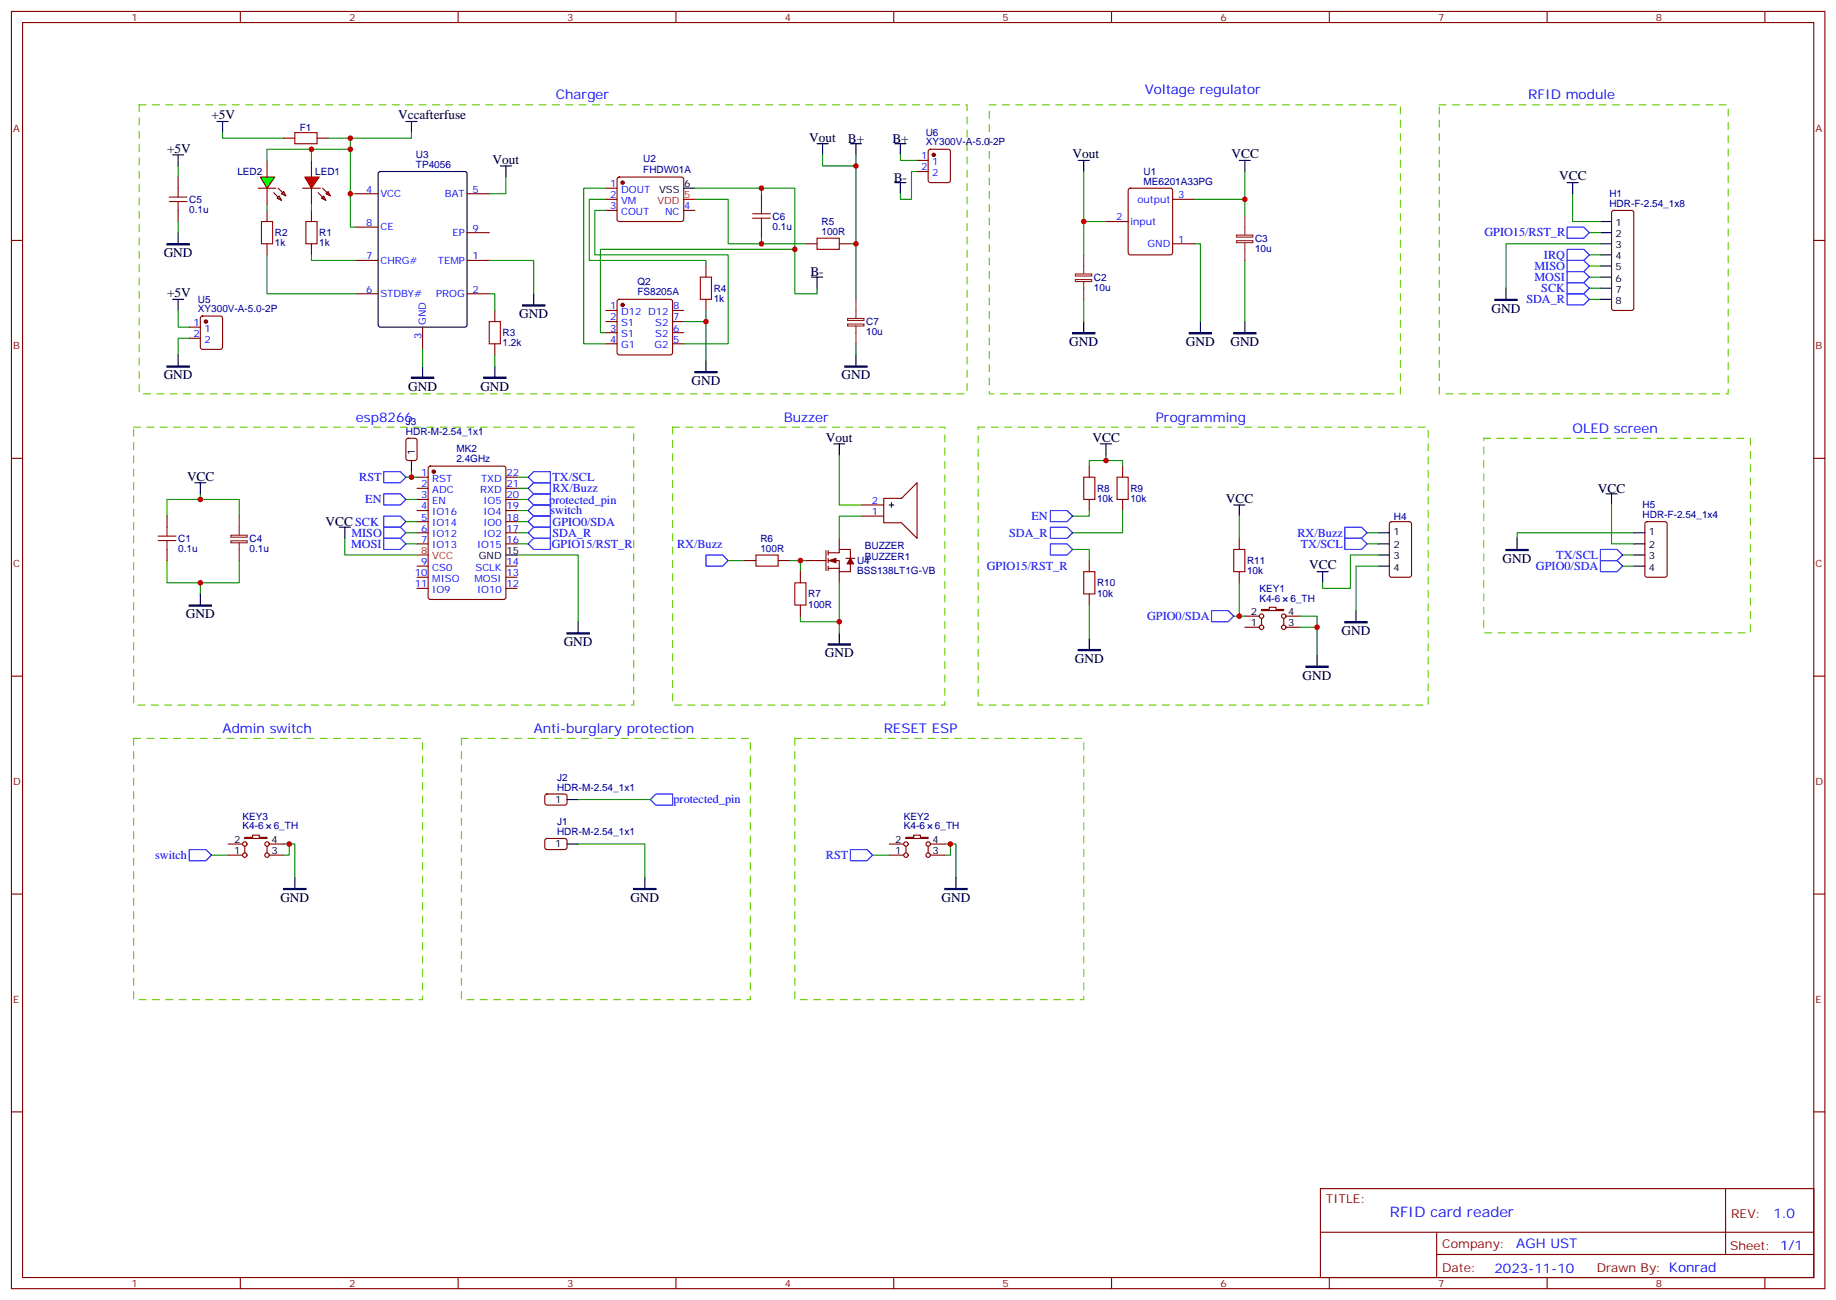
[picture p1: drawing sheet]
<svg xmlns="http://www.w3.org/2000/svg" width="583mm" height="413mm" viewBox="0 0 583 413" stroke-linecap="round" stroke-linejoin="round" font-family="sans-serif">
<g fill="none" stroke="#870000" stroke-width=".35">
<path d="M3.6 3.6h575.8v405.4h-575.8zM7.2 7.2h568.6v398.2h-568.6zM76.3 3.6v3.6M145.5 3.6v3.6M214.6 3.6v3.6M283.7 3.6v3.6M352.9 3.6v3.6M422 3.6v3.6M491.2 3.6v3.6M560.3 3.6v3.6M192.4 59.7h3.5M196.1 56.4l.5-.2 20 .1 .5 .6-.1 13-.6 .4-20.1-.1-.4-.6v-12.7z"/>
<path d="M358.4 59.9l.5-.2h12.7l.6 .5 .1 20-.5 .6-12.9 .1-.7-.5v-20zM3.6 76.3h3.6M113 61.5h7.1M113 72.1h7.1M148.3 61.5h7M148.3 73.8h7M192.4 63.3h3.5M192.4 66.8h3.5M217.1 66.8h3.5M351.1 70.3h7.1M372.3 77.4h7M372.3 63.3h7"/>
<path d="M511.9 67l.4-.2h5.7l.5 .2 .2 .5v30.3l-.2 .5-.5 .2h-5.7l-.5-.2-.2-.5v-30.3zM575.8 76.3h3.6M113 82.7h7.1M113 93.2h7.1M148.3 82.7h7M148.3 93.2h7M192.4 98.5h3.5M196.1 95.2l.5-.2h16.2l.5 .2 .2 .5v16.2l-.2 .5-.5 .2h-16.2l-.5-.2-.2-.5v-16.2zM213.5 98.5h3.6M134.2 103.8v7.1M192.4 102.1h3.5M192.4 105.6h3.5"/>
<path d="M192.4 109.1h3.5M213.5 102.1h3.6M213.5 105.6h3.6M213.5 109.1h3.6M3.6 145.5h3.6M575.8 145.5h3.6M53 163.8v3.5M53 174.4v3.5M3.6 214.6h3.6M575.8 214.6h3.6M3.6 283.7h3.6M575.8 283.7h3.6"/>
<path d="M3.6 352.9h3.6M575.8 352.9h3.6M419.2 377.2h156.6v28.2h-156.6zM547.8 377.2v20.9M419.2 391.1h156.5M456.1 398.1h119.6M456.1 391.1v14.1M76.3 405.4v3.6M145.5 405.4v3.6M214.6 405.4v3.6M283.7 405.4v3.6M352.9 405.4v3.6"/>
<path d="M422 405.4v3.6M491.2 405.4v3.6M560.3 405.4v3.6"/>
</g>
<g fill="none" stroke="#008700" stroke-width=".35">
<path d="M344.1 54.4v15.9M395.2 54.4v8.9M351.1 70.3h-7v10.6M379.3 77.4h1.8v24.7M379.3 63.3h15.9v5.2M499.3 61.5v8.8h8.8M504.6 73.8h3.5M508.1 77.4h-30v14.1M344.1 95v7.1M395.2 82.7v19.4M504.6 95h3.5M504.6 91.5h3.5"/>
<path d="M504.6 87.9h3.5M504.6 84.4h3.5M504.6 80.9h3.5M63.6 158.5h12.4v5.3M63.6 156.7v1.8h-10.6v5.3M53 177.9v7.1h10.6v3.5M76 177.9v7.1h-12.4M109.5 170.9v5.2h22.9M164.1 176.1h19.5v21.2"/>
</g>
<path d="M497.5 79.1h5.3l1.8 1.8-1.8 1.8h-5.3zM497.5 72.1h5.3l1.8 1.7-1.8 1.8h-5.3zM497.5 93.2h5.3l1.8 1.8-1.8 1.8h-5.3zM497.5 89.7h5.3l1.8 1.8-1.8 1.7h-5.3zM497.5 86.2h5.3l1.8 1.7-1.8 1.8h-5.3zM497.5 82.7h5.3l1.8 1.7-1.8 1.8h-5.3z" fill="none" stroke="#00f" stroke-width=".35"/>
<g fill="none" stroke="#000" stroke-width=".35">
<path d="M120.3 54.6l.5-.2h26.8l.6 .5 .1 48.2-.5 .7h-27l-.7-.4v-48.3zM217.1 59.7h3.5M342.3 50.9h3.5M344.1 50.9v3.5M393.5 50.9h3.5M395.2 50.9v3.5M497.5 58h3.6M499.3 58v3.5M508.1 70.3h3.5M508.1 73.8h3.5M508.1 77.4h3.5M478.1 91.5v3.5"/>
<path d="M508.1 80.9h3.5M508.1 84.4h3.5M508.1 87.9h3.5M508.1 91.5h3.5M508.1 95h3.5M344.1 102.1v3.5M381.1 102.1v3.5M395.2 102.1v3.5M61.8 153.2h3.6M63.6 153.2v3.5M107.7 167.3h3.5M109.5 167.3v3.6"/>
<path d="M63.6 188.5v3.5M183.6 197.3v3.5"/>
</g>
<path d="M474.6 95h7v.4h-7zM340.5 105.6h7.1v.3h-7.1zM377.6 105.6h7v.3h-7zM391.7 105.6h7v.3h-7zM60.1 192h7v.4h-7zM180 200.8h7.1v.4h-7.1z" fill="#000" stroke="#000" stroke-width=".35"/>
<path d="M50.2 171.6h5.6M50.2 170.1h5.6M53 167.3v2.8M53 171.6v2.8" fill="none" stroke="#a10000" stroke-width=".35"/>
<path d="M44.2 33.3h262.8v91.7h-262.8zM314.1 33.3h130.5v91.7h-130.5zM457 33.3h91.7v91.7h-91.7zM42.4 135.6h158.8v88.2h-158.8zM213.5 135.6h86.5v88.2h-86.5z" fill="none" stroke="#6c0" stroke-width=".35" stroke-dasharray="2.1 2.1"/>
<g fill="#870000" stroke="#870000" stroke-width=".35">
<circle cx="197.7" cy="58" r=".53"/>
<circle cx="197.7" cy="96.8" r=".53"/>
</g>
<path d="M217.1 63.3h3.5" fill="none" stroke="#f00" stroke-width=".35"/>
<g fill="#f00" stroke="#870000" stroke-width=".35">
<path d="M96.8 56.2h4.6l-2.5 3.5z"/>
<path d="M96.1 59.7h5.6z"/>
</g>
<g fill="#870000" stroke="#870000" stroke-width=".35">
<path d="M102.4 59.7l1.4 1.4z"/>
<path d="M101 61.1l1.4 1.4z"/>
</g>
<g fill="#f00" stroke="#870000" stroke-width=".35">
<path d="M104.2 60.8l.7 1.4-1.4-.7z"/>
<path d="M102.8 62.2l.7 1.4-1.4-.7z"/>
</g>
<path d="M98.9 50.9v5.3M98.9 59.7v5.3" fill="none" stroke="#870000" stroke-width=".35"/>
<path d="M82.7 56.2h4.5l-2.4 3.5z" fill="#0f0" stroke="#870000" stroke-width=".35"/>
<path d="M82 59.7h5.6z" fill="#f00" stroke="#870000" stroke-width=".35"/>
<g fill="#870000" stroke="#870000" stroke-width=".35">
<path d="M88.3 59.7l1.4 1.4z"/>
<path d="M86.9 61.1l1.4 1.4z"/>
</g>
<g fill="#0f0" stroke="#870000" stroke-width=".35">
<path d="M90.1 60.8l.7 1.4-1.4-.7z"/>
<path d="M88.7 62.2l.7 1.4-1.5-.7z"/>
</g>
<g fill="none" stroke="#870000" stroke-width=".35">
<path d="M56.6 56.2v3.5M84.8 50.9v5.3M84.8 59.7v5.3M90.1 43.9h3.5M100.6 43.9h3.6M291.1 50.9h3.6M291.1 54.4h3.6M294.9 47.6l.5-.2h5.6l.7 .4v9.5l-.4 .6-5.9 .1-.7-.5v-9.4zM56.6 66.8v3.5M84.8 66.8v3.5M84.8 77.4v3.5M98.9 66.8v3.5"/>
<path d="M98.9 77.4v3.5M241.8 61.5v3.5M241.8 72.1v3.5M255.9 77.4h3.5M266.5 77.4h3.5M157.1 98.5v3.6M224.1 84.4v3.5M224.1 95v3.5M60.1 103.8h3.5M60.1 107.4h3.5M63.8 100.5l.5-.2h5.7l.6 .4 .1 9.5-.5 .6-5.9 .1-.6-.5-.1-9.4zM157.1 109.1v3.5"/>
<path d="M129.1 139.3l.5-.2h2.1l.6 .4 .1 6-.5 .6-2.3 .1-.7-.5v-5.9zM132.4 151.4h3.5M132.4 155h3.5M132.4 158.5h3.5M136.2 148.1l.4-.2h23.3l.7 .5v41.1l-.4 .7-23.6 .1-.6-.5-.1-41.2zM160.6 151.4h3.5M160.6 155h3.5M160.6 158.5h3.5M280.6 158.2h5.6l4.9-5v17.7l-4.9-5h-5.6zM345.8 147.9v3.5M345.8 158.5v3.5M356.4 147.9v3.5"/>
<path d="M356.4 158.5v3.5M132.4 162h3.5M132.4 165.6h3.5M132.4 169.1h3.5M132.4 172.6h3.5M132.4 179.7h3.5M160.6 162h3.5M160.6 165.6h3.5M160.6 169.1h3.5M160.6 172.6h3.5M160.6 179.7h3.5M236.5 177.9h3.5"/>
<path d="M247.1 177.9h3.5M255.9 177.9h6.3M262.2 174.7v6.4M262.9 175.4h3.6v-1h3.5v2.8M262.9 177.9h3.6v3.5h3.5v-2.4M262.9 174.7v1.4M262.9 177.2v1.4M262.9 179.7v1.4M266.5 170.9v3.5M268.6 177.2h2.8M273.5 163.8h7.1M273.5 160.3h7.1"/>
<path d="M345.8 177.9v3.5M393.5 170.9v3.5M441.3 165.8l.5-.2h5.6l.7 .4v16.5l-.4 .6-5.9 .1-.7-.5v-16.4zM522.5 165.8l.4-.2h5.7l.6 .4 .1 16.5-.5 .6-5.9 .1-.6-.5-.1-16.4zM132.4 183.2h3.5M132.4 186.7h3.5M160.6 183.2h3.5M160.6 186.7h3.5M254.1 181.4v3.6M254.1 192v3.5M262.9 180.4h3.6M266.5 181.4v3.6"/>
<path d="M345.8 188.5v3.5M393.5 181.4v3.6M395.2 199.1h4.6M395.2 195.5h4.6M400.5 193.4h2.5v-.7h2.1v.7h2.5v.4h-7.1zM400.5 196.3v2.1M407.6 196.3v2.1M408.3 199.1h4.6M408.3 195.5h4.6M173.2 252.2l.5-.2h5.9l.4 .7v2.4l-.7 .4h-5.9l-.4-.7v-2.1zM72.4 271.4h4.6M72.4 267.9h4.6"/>
<path d="M77.7 265.7h2.5v-.7h2.1v.7h2.5v.4h-7.1zM77.7 268.6v2.1M84.8 268.6v2.1M85.5 271.4h4.6M85.5 267.9h4.6M173.2 266.3l.5-.2 5.9 .1 .4 .6v2.4l-.7 .4h-5.9l-.4-.7v-2.1zM282.3 271.4h4.6M282.3 267.9h4.6M287.6 265.7h2.5v-.7h2.1v.7h2.5v.4h-7.1zM287.6 268.6v2.1M294.7 268.6v2.1M295.4 271.4h4.6"/>
<path d="M295.4 267.9h4.6"/>
<circle cx="400.5" cy="195.5" r=".71"/>
<circle cx="400.5" cy="199.1" r=".71"/>
<circle cx="407.6" cy="195.5" r=".71"/>
<circle cx="407.6" cy="199.1" r=".71"/>
<circle cx="77.7" cy="267.9" r=".71"/>
<circle cx="77.7" cy="271.4" r=".71"/>
<circle cx="84.8" cy="267.9" r=".71"/>
<circle cx="84.8" cy="271.4" r=".71"/>
<circle cx="287.6" cy="271.4" r=".71"/>
<circle cx="287.6" cy="267.9" r=".71"/>
<circle cx="294.7" cy="267.9" r=".71"/>
<circle cx="294.7" cy="271.4" r=".71"/>
</g>
<g fill="none" stroke="#008700" stroke-width=".35">
<path d="M56.6 52.7v3.5M70.7 42.1v1.8h19.4M98.9 47.4v3.5M104.2 43.9h7v17.6M111.2 47.4h-26.4v3.5M130.6 42.1v1.8h-19.4M160.6 56.2v5.3h-5.3M192.4 59.7h-7.1v49.4h7.1M220.6 59.7h21.2v1.8M241.8 59.7h10.5v19.4h-61.7v26.5h1.8M261.2 49.1v3.6h10.5M271.7 49.1v28.3h-1.7"/>
<path d="M285.9 49.1v1.8h5.2M291.1 54.4h-1.7v8.9h-3.5v-1.8M56.6 70.3v3.5M84.8 65v1.8M98.9 65v1.8M113 61.5h-1.8v10.6h1.8M192.4 63.3h-5.3v19.4h37v1.7M192.4 66.8h-3.6v14.1h42.4v28.2h-14.1M220.6 63.3h10.6v14.1h10.6v-1.8M241.8 77.4h14.1M252.3 79.1v14.1h7.1v-1.7M271.7 77.4v17.6"/>
<path d="M56.6 98.5v5.3h3.5M84.8 80.9v12.3h28.2M98.9 80.9v1.8h14.1M155.3 93.2h1.8v5.3M155.3 82.7h14.1v10.5M224.1 98.5v3.6h-7M60.1 107.4h-3.5v5.2M134.2 110.9v5.3M157.1 112.6v3.6M224.1 102.1v12.3M271.7 109.1v3.5M128.9 151.4h3.5"/>
<path d="M128.9 158.5h3.5M130.6 149.7v1.7M164.1 151.4h3.6M164.1 155h3.6M164.1 158.5h3.6M266.5 144.4v15.9h7M345.8 147.9v-1.7h10.6v1.7M351.1 144.4v1.8M128.9 165.6h3.5M128.9 172.6h3.5M128.9 169.1h3.5M164.1 165.6h3.6"/>
<path d="M164.1 172.6h3.6M164.1 169.1h3.6M164.1 162h3.6M231.2 177.9h5.3M250.6 177.9h5.3M254.1 177.9v3.5M273.5 163.8h-7v7.1M340.5 174.4h5.3v3.5M345.8 162v1.8h-5.3M356.4 162v7.1h-15.9M393.5 163.8v7.1M434 172.6h3.6"/>
<path d="M434 169.1h3.6M437.6 176.1h-8.9v10.6h-8.8v-1.7M437.6 179.7h-7.1v14.1M511.6 160.3v12.3h7.1M515.2 176.1h3.5M515.2 179.7h3.5M518.7 169.1h-37.1v1.8M254.1 195.5v1.8h12.4M266.5 185v15.8M345.8 192v10.6M391.7 195.5h3.5M393.5 185v10.5"/>
<path d="M412.9 195.5h5.2v12.4M412.9 199.1h5.2M183.6 253.8h22.9M67.1 271.4h5.3M90.1 267.9h3.5v10.5M91.8 267.9v3.5h-1.7M183.6 267.9h21.1v10.5M277 271.4h5.3M300 267.9h3.5v10.5M301.7 267.9v3.5h-1.7"/>
</g>
<g fill="none" stroke="#a10000" stroke-width=".35">
<path d="M56.6 59.7v2.8M93.6 42.1h7v3.5h-7zM53.7 64h5.7M53.7 62.5h5.7M56.6 64v2.8M83 70.3h3.5v7.1h-3.5zM97.1 70.3h3.5v7.1h-3.5zM238.9 69.3h5.7M238.9 67.8h5.7M241.8 65v2.8M241.8 69.3v2.8M259.4 75.6h7.1v3.5h-7.1z"/>
<path d="M222.4 87.9h3.5v7.1h-3.5zM155.3 102.1h3.6v7h-3.6zM344.1 151.4h3.5v7.1h-3.5zM354.6 151.4h3.6v7.1h-3.6zM240 176.1h7.1v3.6h-7.1zM391.7 174.4h3.5v7h-3.5zM252.3 185h3.6v7h-3.6zM344.1 181.4h3.5v7.1h-3.5z"/>
</g>
<g fill="none" stroke="#000" stroke-width=".35">
<path d="M68.9 38.6h3.5M70.7 38.6v3.5M128.9 38.6h3.5M130.6 38.6v3.5M54.8 49.1h3.5M56.6 49.1v3.6M158.9 52.7h3.5M160.6 52.7v3.5M259.4 45.6h3.5M261.2 45.6v3.5M270 45.6h3.5M271.7 45.6v3.5"/>
<path d="M284.1 45.6h3.5M284.1 58h3.5M285.9 45.6v3.5M285.9 58v3.5M56.6 73.8v3.6M54.8 95h3.5M56.6 95v3.5M169.4 93.2v3.6M257.6 87.9h3.6M259.4 87.9v3.6M56.6 112.6v3.6M134.2 116.2v3.5"/>
<path d="M157.1 116.2v3.5M224.1 114.4v3.5M271.7 112.6v3.6M130.6 146.2v3.5M264.7 140.9h3.5M266.5 140.9v3.5M283 159.6v1.4M349.4 140.9h3.5M351.1 140.9v3.5M509.9 156.7h3.5M511.6 156.7v3.6M160.6 176.1h3.5"/>
<path d="M282.3 160.3h1.4M391.7 160.3h3.5M393.5 160.3v3.5M437.6 169.1h3.5M437.6 172.6h3.5M437.6 176.1h3.5M437.6 179.7h3.5M481.6 170.9v3.5M518.7 169.1h3.5M518.7 172.6h3.5M518.7 176.1h3.5M518.7 179.7h3.5"/>
<path d="M418.1 181.4h3.6M419.9 181.4v3.6M430.5 193.8v3.5M266.5 200.8v3.6M345.8 202.6v3.5M418.1 207.9v3.5M180 253.8h3.6M93.6 278.4v3.6M180 267.9h3.6M204.7 278.4v3.6M303.5 278.4v3.6"/>
</g>
<g fill="#000" stroke="#000" stroke-width=".35">
<path d="M53 77.4h7.1v.3h-7.1zM165.9 96.8h7.1v.3h-7.1zM53 116.2h7.1v.3h-7.1zM130.6 119.7h7.1v.4h-7.1zM153.6 119.7h7v.4h-7zM220.6 117.9h7v.4h-7zM268.2 116.2h7.1v.3h-7.1zM478.1 174.4h7.1v.3h-7.1zM427 197.3h7v.4h-7zM262.9 204.4h7.1v.3h-7.1zM342.3 206.1h7.1v.4h-7.1zM414.6 211.4h7.1v.4h-7.1z"/>
<path d="M90.1 282h7v.3h-7zM201.2 282h7v.3h-7zM300 282h7v.3h-7z"/>
</g>
<g fill="#870000" stroke="#870000" stroke-width=".35">
<path d="M263.3 177.9l2.1-.7v1.4z"/>
<path d="M270 177.2l1 1.8h-2.1z"/>
<circle cx="137.7" cy="149.7" r=".53"/>
<circle cx="65.4" cy="102.1" r=".53"/>
<circle cx="296.4" cy="49.1" r=".53"/>
</g>
<g fill="none" stroke="#00f" stroke-width=".35">
<path d="M121.8 149.7h5.3l1.8 1.7-1.8 1.8h-5.3zM121.8 156.7h5.3l1.8 1.8-1.8 1.8h-5.3zM167.7 151.4l1.7-1.7h5.3v3.5h-5.3zM169.4 153.2h5.3v3.5h-5.3l-1.7-1.7zM169.4 156.7h5.3v3.6h-5.3l-1.7-1.8zM121.8 163.8h5.3l1.8 1.8-1.8 1.7h-5.3zM121.8 167.3h5.3l1.8 1.8-1.8 1.8h-5.3zM121.8 170.9h5.3l1.8 1.7-1.8 1.8h-5.3zM167.7 165.6l1.7-1.8h5.3v3.5h-5.3zM167.7 172.6l1.7-1.7h5.3v3.5h-5.3zM169.4 167.3h5.3v3.6h-5.3l-1.7-1.8zM169.4 160.3h5.3v3.5h-5.3l-1.7-1.8z"/>
<path d="M224.1 176.1h5.3l1.8 1.8-1.8 1.8h-5.3zM333.5 162h5.3l1.7 1.8-1.7 1.8h-5.3zM333.5 172.6h5.3l1.7 1.8-1.7 1.7h-5.3zM333.5 167.3h5.3l1.7 1.8-1.7 1.8h-5.3zM427 167.3h5.3l1.7 1.8-1.7 1.8h-5.3zM427 170.9h5.3l1.7 1.7-1.7 1.8h-5.3zM508.1 174.4h5.3l1.8 1.7-1.8 1.8h-5.3zM508.1 177.9h5.3l1.8 1.8-1.8 1.7h-5.3zM384.6 193.8h5.3l1.8 1.7-1.8 1.8h-5.3zM206.5 253.8l1.7-1.8h5.3v3.5h-5.3zM60.1 269.6h5.3l1.7 1.8-1.7 1.8h-5.3zM270 269.6h5.3l1.7 1.8-1.7 1.8h-5.3z"/>
</g>
<path d="M310.6 135.6h142.8v88.2h-142.8zM471.1 139.1h84.6v61.7h-84.6zM42.4 234.4h91.8v82.9h-91.8zM146.5 234.4h91.7v82.9h-91.7zM252.3 234.4h91.8v82.9h-91.8z" fill="none" stroke="#6c0" stroke-width=".35" stroke-dasharray="2.1 2.1"/>
<g fill="none" stroke="#8c2424" stroke-width=".35">
<path d="M392.6 74.6h5.2v.6h-5.2zM392.6 76.4h5.2v.6h-5.2zM395.2 68.5v6M395.2 77v5.7M271.7 95v6M341.4 87h5.2v.6h-5.2zM341.4 88.7h5.2v.7h-5.2zM344.1 80.9v6M344.1 89.4v5.6M269.1 101.1h5.2v.6h-5.2zM269.1 102.8h5.2v.7h-5.2zM271.7 103.5v5.6"/>
<path d="M73.3 169.9h5.2v.6h-5.2zM73.3 171.6h5.2v.7h-5.2zM76 163.8v6M76 172.3v5.6"/>
</g>
<path d="M132.4 176.1h3.5" fill="none" stroke="#f00" stroke-width=".35"/>
<g fill="#c00">
<circle cx="63.6" cy="185" r=".88"/>
<circle cx="63.6" cy="158.5" r=".88"/>
<circle cx="344.1" cy="70.3" r=".88"/>
<circle cx="395.2" cy="63.3" r=".88"/>
<circle cx="98.9" cy="47.4" r=".88"/>
<circle cx="224.1" cy="102.1" r=".88"/>
<circle cx="241.8" cy="59.7" r=".88"/>
<circle cx="241.8" cy="77.4" r=".88"/>
<circle cx="252.3" cy="79.1" r=".88"/>
<circle cx="271.7" cy="52.7" r=".88"/>
<circle cx="271.7" cy="77.4" r=".88"/>
<circle cx="254.1" cy="177.9" r=".88"/>
<circle cx="266.5" cy="197.3" r=".88"/>
<circle cx="111.2" cy="61.5" r=".88"/>
<circle cx="111.2" cy="47.4" r=".88"/>
<circle cx="111.2" cy="43.9" r=".88"/>
<circle cx="91.8" cy="267.9" r=".88"/>
<circle cx="301.7" cy="267.9" r=".88"/>
<circle cx="418.1" cy="199.1" r=".88"/>
<circle cx="351.1" cy="146.2" r=".88"/>
<circle cx="393.5" cy="195.5" r=".88"/>
<circle cx="130.6" cy="151.4" r=".88"/>
</g>
<text font-size="4.6" fill="#00f" x="441.3" y="386.3">RFID card reader</text>
<g font-size="4.2" fill="#00f">
<text x="363.5" y="29.7">Voltage regulator</text>
<text x="176.5" y="31.5">Charger</text>
<text x="485.2" y="31.5">RFID module</text>
<text x="113" y="133.8">esp8266</text>
<text x="248.8" y="133.8">Buzzer</text>
<text x="367" y="133.8">Programming</text>
<text x="499.3" y="137.3">OLED screen</text>
<text x="70.7" y="232.6">Admin switch</text>
<text x="169.4" y="232.6">Anti-burglary protection</text>
<text x="280.6" y="232.6">RESET ESP</text>
<text x="563" y="386.5">1.0</text>
<text x="481.4" y="396">AGH UST</text>
<text x="474.5" y="403.9">2023-11-10</text>
</g>
<g font-size="4.2">
<text x="67.1" y="37.9">+5V</text>
<text x="126.4" y="37.9">Vccafterfuse</text>
<text x="256.9" y="44.9">Vout</text>
<text x="269.2" y="45.3">B+</text>
<text x="283.3" y="45.3">B+</text>
<text x="53" y="48.4">+5V</text>
<text x="156.4" y="52">Vout</text>
<text x="340.5" y="50.2">Vout</text>
<text x="391" y="50.2">VCC</text>
<text x="283.7" y="57.6">B-</text>
<text x="495.1" y="57.3">VCC</text>
<text x="52" y="81.6">GND</text>
<text x="257.3" y="87.6">B-</text>
<text x="53" y="94.3">+5V</text>
<text x="164.9" y="101">GND</text>
<text x="473.5" y="99.2">GND</text>
<text x="339.5" y="109.8">GND</text>
<text x="376.5" y="109.8">GND</text>
<text x="390.6" y="109.8">GND</text>
<text x="52" y="120.4">GND</text>
<text x="129.6" y="123.9">GND</text>
<text x="152.5" y="123.9">GND</text>
<text x="219.5" y="122.2">GND</text>
<text x="267.2" y="120.4">GND</text>
<text x="262.2" y="140.2">Vout</text>
<text x="346.9" y="140.2">VCC</text>
<text x="59.4" y="152.5">VCC</text>
<text x="389.2" y="159.6">VCC</text>
<text x="507.3" y="156.4">VCC</text>
<text x="103.3" y="167">VCC SCK</text>
<text x="477.1" y="178.6">GND</text>
<text x="415.7" y="180.7">VCC</text>
<text x="59" y="196.3">GND</text>
<text x="425.9" y="201.5">GND</text>
<text x="179" y="205.1">GND</text>
<text x="261.9" y="208.6">GND</text>
<text x="341.2" y="210.4">GND</text>
<text x="413.6" y="215.7">GND</text>
<text x="89" y="286.2">GND</text>
<text x="200.1" y="286.2">GND</text>
<text x="298.9" y="286.2">GND</text>
</g>
<g font-size="3.9" fill="#00f">
<text x="471.3" y="75">GPIO15/RST_R</text>
<text x="490.2" y="82.1">IRQ</text>
<text x="487.2" y="89.2">MOSI</text>
<text x="487.2" y="85.7">MISO</text>
<text x="489.3" y="92.7">SCK</text>
<text x="484.6" y="96.2">SDA_R</text>
<text x="114" y="152.7">RST</text>
<text x="175.4" y="152.8">TX/SCL</text>
<text x="115.9" y="159.8">EN</text>
<text x="174.4" y="159.8">protected_pin</text>
<text x="175.4" y="156.2">RX/Buzz</text>
<text x="174.8" y="163.3">switch</text>
<text x="175.4" y="166.9">GPIO0/SDA</text>
<text x="327.5" y="165">EN</text>
<text x="111.4" y="173.9">MOSI</text>
<text x="111.6" y="170.4">MISO</text>
<text x="175.2" y="173.9">GPIO15/RST_R</text>
<text x="175.4" y="170.3">SDA_R</text>
<text x="215" y="173.8">RX/Buzz</text>
<text x="320.4" y="170.4">SDA_R</text>
<text x="411.9" y="170.3">RX/Buzz</text>
<text x="413" y="173.9">TX/SCL</text>
<text x="494.1" y="177.4">TX/SCL</text>
<text x="313.3" y="180.9">GPIO15/RST_R</text>
<text x="487.6" y="180.9">GPIO0/SDA</text>
<text x="364.2" y="196.8">GPIO0/SDA</text>
<text x="213.8" y="255">protected_pin</text>
<text x="49.2" y="272.6">switch</text>
<text x="262.2" y="272.6">RST</text>
</g>
<g font-size="3.9" fill="#800">
<text x="421" y="381.8">TITLE:</text>
<text x="549.6" y="386.5">REV:</text>
<text x="457.9" y="396">Company:</text>
<text x="549.2" y="396.6">Sheet: 1/1</text>
<text x="457.9" y="403.7">Date:</text>
<text x="506.9" y="403.8">Drawn By: Konrad</text>
</g>
<g font-size="3.2" fill="#800">
<text x="41.7" y="6.6">1</text>
<text x="110.9" y="6.6">2</text>
<text x="180" y="6.6">3</text>
<text x="249.2" y="6.6">4</text>
<text x="318.3" y="6.6">5</text>
<text x="387.5" y="6.6">6</text>
<text x="456.6" y="6.6">7</text>
<text x="525.7" y="6.6">8</text>
<text x="4.2" y="41.7">A</text>
<text x="576.4" y="41.7">A</text>
<text x="4.2" y="110.9">B</text>
<text x="576.4" y="110.9">B</text>
<text x="4.2" y="180">C</text>
<text x="576.4" y="180">C</text>
<text x="4.2" y="249.2">D</text>
<text x="576.4" y="249.2">D</text>
<text x="4.2" y="318.3">E</text>
<text x="576.4" y="318.3">E</text>
<text x="41.7" y="408.4">1</text>
<text x="110.9" y="408.4">2</text>
<text x="180" y="408.4">3</text>
<text x="249.2" y="408.4">4</text>
<text x="318.3" y="408.4">5</text>
<text x="387.5" y="408.4">6</text>
<text x="456.6" y="408.4">7</text>
<text x="525.7" y="408.4">8</text>
</g>
<g font-size="3.2" fill="#000080">
<text x="95.2" y="41.4">F1</text>
<text x="293.9" y="46.1">XY300V-A-5.0-2P</text>
<text x="293.9" y="43.1">U6</text>
<text x="132.1" y="53.4">TP4056</text>
<text x="132.1" y="50.2">U3</text>
<text x="204.2" y="51.6">U2</text>
<text x="75.4" y="55.6">LED2</text>
<text x="100.1" y="55.6">LED1</text>
<text x="204.2" y="54.9">FHDW01A</text>
<text x="363.1" y="58.6">ME6201A33PG</text>
<text x="363.1" y="55.5">U1</text>
<text x="60.1" y="64.4">C5</text>
<text x="510.9" y="65.7">HDR-F-2.54_1x8</text>
<text x="510.9" y="62.6">H1</text>
<text x="60.1" y="67.6">0.1u</text>
<text x="245.3" y="69.7">C6</text>
<text x="260.8" y="71.4">R5</text>
<text x="87.2" y="75">R2</text>
<text x="101.4" y="75">R1</text>
<text x="245.3" y="72.9">0.1u</text>
<text x="260.8" y="74.5">100R</text>
<text x="398.5" y="76.7">C3</text>
<text x="87.2" y="78.1">1k</text>
<text x="101.4" y="78.1">1k</text>
<text x="398.5" y="80">10u</text>
<text x="347.3" y="89.1">C2</text>
<text x="202.4" y="93.7">FS8205A</text>
<text x="202.4" y="90.4">Q2</text>
<text x="226.6" y="95.8">1k</text>
<text x="226.6" y="92.7">R4</text>
<text x="347.3" y="92.3">10u</text>
<text x="62.8" y="99.1">XY300V-A-5.0-2P</text>
<text x="62.8" y="96">U5</text>
<text x="159.6" y="106.7">R3</text>
<text x="275" y="106.4">10u</text>
<text x="275" y="103.2">C7</text>
<text x="159.6" y="109.9">1.2k</text>
<text x="128.9" y="134.8">J3</text>
<text x="128.9" y="138">HDR-M-2.54_1x1</text>
<text x="144.9" y="143.5">MK2</text>
<text x="144.9" y="146.7">2.4GHz</text>
<text x="348.3" y="159.3">10k</text>
<text x="348.3" y="156.1">R8</text>
<text x="358.9" y="159.3">10k</text>
<text x="358.9" y="156.1">R9</text>
<text x="521.5" y="161.3">H5</text>
<text x="442.5" y="164.9">H4</text>
<text x="521.5" y="164.5">HDR-F-2.54_1x4</text>
<text x="56.6" y="172">C1</text>
<text x="79.2" y="172">C4</text>
<text x="241.4" y="171.9">R6</text>
<text x="56.6" y="175.2">0.1u</text>
<text x="79.2" y="175.2">0.1u</text>
<text x="241.4" y="175.1">100R</text>
<text x="272.1" y="179">U4</text>
<text x="274.6" y="174.4">BUZZER</text>
<text x="274.6" y="177.6">BUZZER1</text>
<text x="395.9" y="179.1">R11</text>
<text x="272.1" y="182.3">BSS138LT1G-VB</text>
<text x="395.9" y="182.3">10k</text>
<text x="256.6" y="189.6">R7</text>
<text x="348.3" y="189.3">10k</text>
<text x="348.3" y="186.1">R10</text>
<text x="399.8" y="190.9">K4-6</text>
<text x="399.8" y="187.8">KEY1</text>
<text x="409.7" y="190.9">6_TH</text>
<text x="256.6" y="192.8">100R</text>
<text x="176.9" y="250.9">HDR-M-2.54_1x1</text>
<text x="176.9" y="247.8">J2</text>
<text x="77" y="263.2">K4-6</text>
<text x="77" y="260.1">KEY3</text>
<text x="86.9" y="263.2">6_TH</text>
<text x="176.9" y="261.9">J1</text>
<text x="286.9" y="263.2">K4-6</text>
<text x="286.9" y="260.1">KEY2</text>
<text x="296.8" y="263.2">6_TH</text>
<text x="176.9" y="265">HDR-M-2.54_1x1</text>
</g>
<g font-size="3.2" fill="#00f">
<text x="292.5" y="50.6">1</text>
<text x="296" y="52.3">1</text>
<text x="193.7" y="59.4">1</text>
<text x="292.5" y="54.1">2</text>
<text x="296" y="55.8">2</text>
<text x="116.3" y="61.1">4</text>
<text x="120.8" y="62.5">VCC</text>
<text x="141.3" y="62.5">BAT</text>
<text x="150" y="61.1">5</text>
<text x="193.7" y="62.9">2</text>
<text x="197.2" y="61.1">DOUT</text>
<text x="197.2" y="64.7">VM</text>
<text x="361.2" y="64.3">output</text>
<text x="374.1" y="62.9">3</text>
<text x="116.3" y="71.7">8</text>
<text x="193.7" y="66.4">3</text>
<text x="197.2" y="68.2">COUT</text>
<text x="211.2" y="68.2">NC</text>
<text x="217.2" y="66.4">4</text>
<text x="354.4" y="70">2</text>
<text x="358.9" y="71.4">input</text>
<text x="120.8" y="73.1">CE</text>
<text x="143.6" y="74.9">EP</text>
<text x="150" y="73.5">9</text>
<text x="374.1" y="77">1</text>
<text x="116.3" y="82.3">7</text>
<text x="120.8" y="83.7">CHRG#</text>
<text x="139" y="83.7">TEMP</text>
<text x="150" y="82.3">1</text>
<text x="364.3" y="78.4">GND</text>
<text x="116.3" y="92.9">6</text>
<text x="120.8" y="94.3">STDBY#</text>
<text x="138.5" y="94.3">PROG</text>
<text x="150" y="92.9">2</text>
<text x="193.7" y="98.2">1</text>
<text x="193.7" y="101.7">2</text>
<text x="197.2" y="99.9">D12 D12</text>
<text x="213.7" y="101.7">7</text>
<text x="213.7" y="98.2">8</text>
<text x="61.4" y="103.5">1</text>
<text x="61.4" y="107">2</text>
<text x="64.9" y="105.2">1</text>
<text x="133.8" y="107.6" transform="rotate(-90 133.8 107.6)">3</text>
<text x="135.2" y="103.1" transform="rotate(-90 135.2 103.1)">GND</text>
<text x="193.7" y="105.2">3</text>
<text x="197.2" y="103.5">S1</text>
<text x="197.2" y="107">S1</text>
<text x="208" y="107">S2</text>
<text x="208" y="103.5">S2</text>
<text x="213.7" y="105.2">6</text>
<text x="64.9" y="108.8">2</text>
<text x="193.7" y="108.8">4</text>
<text x="197.2" y="110.5">G1</text>
<text x="207.8" y="110.5">G2</text>
<text x="213.7" y="108.8">5</text>
<text x="133.7" y="151.1">1</text>
<text x="133.7" y="154.6">2</text>
<text x="137.2" y="152.9">RST</text>
<text x="152.7" y="152.9">TXD</text>
<text x="160.8" y="154.6">21</text>
<text x="160.8" y="151.1">22</text>
<text x="133.7" y="158.2">3</text>
<text x="133.7" y="161.7">4</text>
<text x="137.2" y="156.4">ADC</text>
<text x="137.2" y="159.9">EN</text>
<text x="152.5" y="156.4">RXD</text>
<text x="153.5" y="159.9">IO5</text>
<text x="160.8" y="161.7">19</text>
<text x="160.8" y="158.2">20</text>
<text x="276.8" y="159.9">2</text>
<text x="133.7" y="165.2">5</text>
<text x="137.2" y="163.4">IO16</text>
<text x="137.2" y="167">IO14</text>
<text x="153.5" y="167">IO0</text>
<text x="153.5" y="163.4">IO4</text>
<text x="160.8" y="165.2">18</text>
<text x="276.8" y="163.4">1</text>
<text x="133.7" y="168.7">6</text>
<text x="133.7" y="172.3">7</text>
<text x="137.2" y="170.5">IO12</text>
<text x="153.5" y="170.5">IO2</text>
<text x="160.8" y="172.3">16</text>
<text x="160.8" y="168.7">17</text>
<text x="133.7" y="179.3">9</text>
<text x="137.2" y="174">IO13</text>
<text x="151.5" y="174">IO15</text>
<text x="160.8" y="179.3">14</text>
<text x="131.7" y="182.8">10</text>
<text x="137.2" y="181.1">CS0</text>
<text x="137.2" y="184.6">MISO</text>
<text x="150.6" y="184.6">MOSI</text>
<text x="151" y="181.1">SCLK</text>
<text x="160.8" y="182.8">13</text>
<text x="131.7" y="186.4">11</text>
<text x="137.2" y="188.1">IO9</text>
<text x="151.5" y="188.1">IO10</text>
<text x="160.8" y="186.4">12</text>
</g>
<g font-size="3.2">
<text x="217.2" y="59.4">6</text>
<text x="209.3" y="61.1">VSS</text>
<text x="512.9" y="71.7">1</text>
<text x="512.9" y="75.2">2</text>
<text x="512.9" y="78.8">3</text>
<text x="512.9" y="82.3">4</text>
<text x="512.9" y="85.8">5</text>
<text x="512.9" y="89.4">6</text>
<text x="512.9" y="92.9">7</text>
<text x="512.9" y="96.4">8</text>
<text x="131.7" y="144.4" transform="rotate(-90 131.7 144.4)">1</text>
<text x="442.4" y="169.8">1</text>
<text x="523.5" y="169.8">1</text>
<text x="152" y="177.6">GND</text>
<text x="160.8" y="175.8">15</text>
<text x="442.4" y="174">2</text>
<text x="442.4" y="177.6">3</text>
<text x="523.5" y="174">2</text>
<text x="523.5" y="177.6">3</text>
<text x="442.4" y="181.1">4</text>
<text x="523.5" y="181.1">4</text>
<text x="397.1" y="195.2">2</text>
<text x="409" y="195.2">4</text>
<text x="397.1" y="198.7">1</text>
<text x="409" y="198.7">3</text>
<text x="176.2" y="254.8">1</text>
<text x="74.3" y="267.5">2</text>
<text x="86.2" y="267.5">4</text>
<text x="176.2" y="268.9">1</text>
<text x="284.2" y="267.5">2</text>
<text x="296.1" y="267.5">4</text>
<text x="74.3" y="271">1</text>
<text x="86.2" y="271">3</text>
<text x="284.2" y="271">1</text>
<text x="296.1" y="271">3</text>
</g>
<g font-size="3.2" fill="#f00">
<text x="208.7" y="64.7">VDD</text>
<text x="217.2" y="62.9">5</text>
<text x="133.7" y="175.8">8</text>
<text x="137.2" y="177.6">VCC</text>
</g>
</svg>
